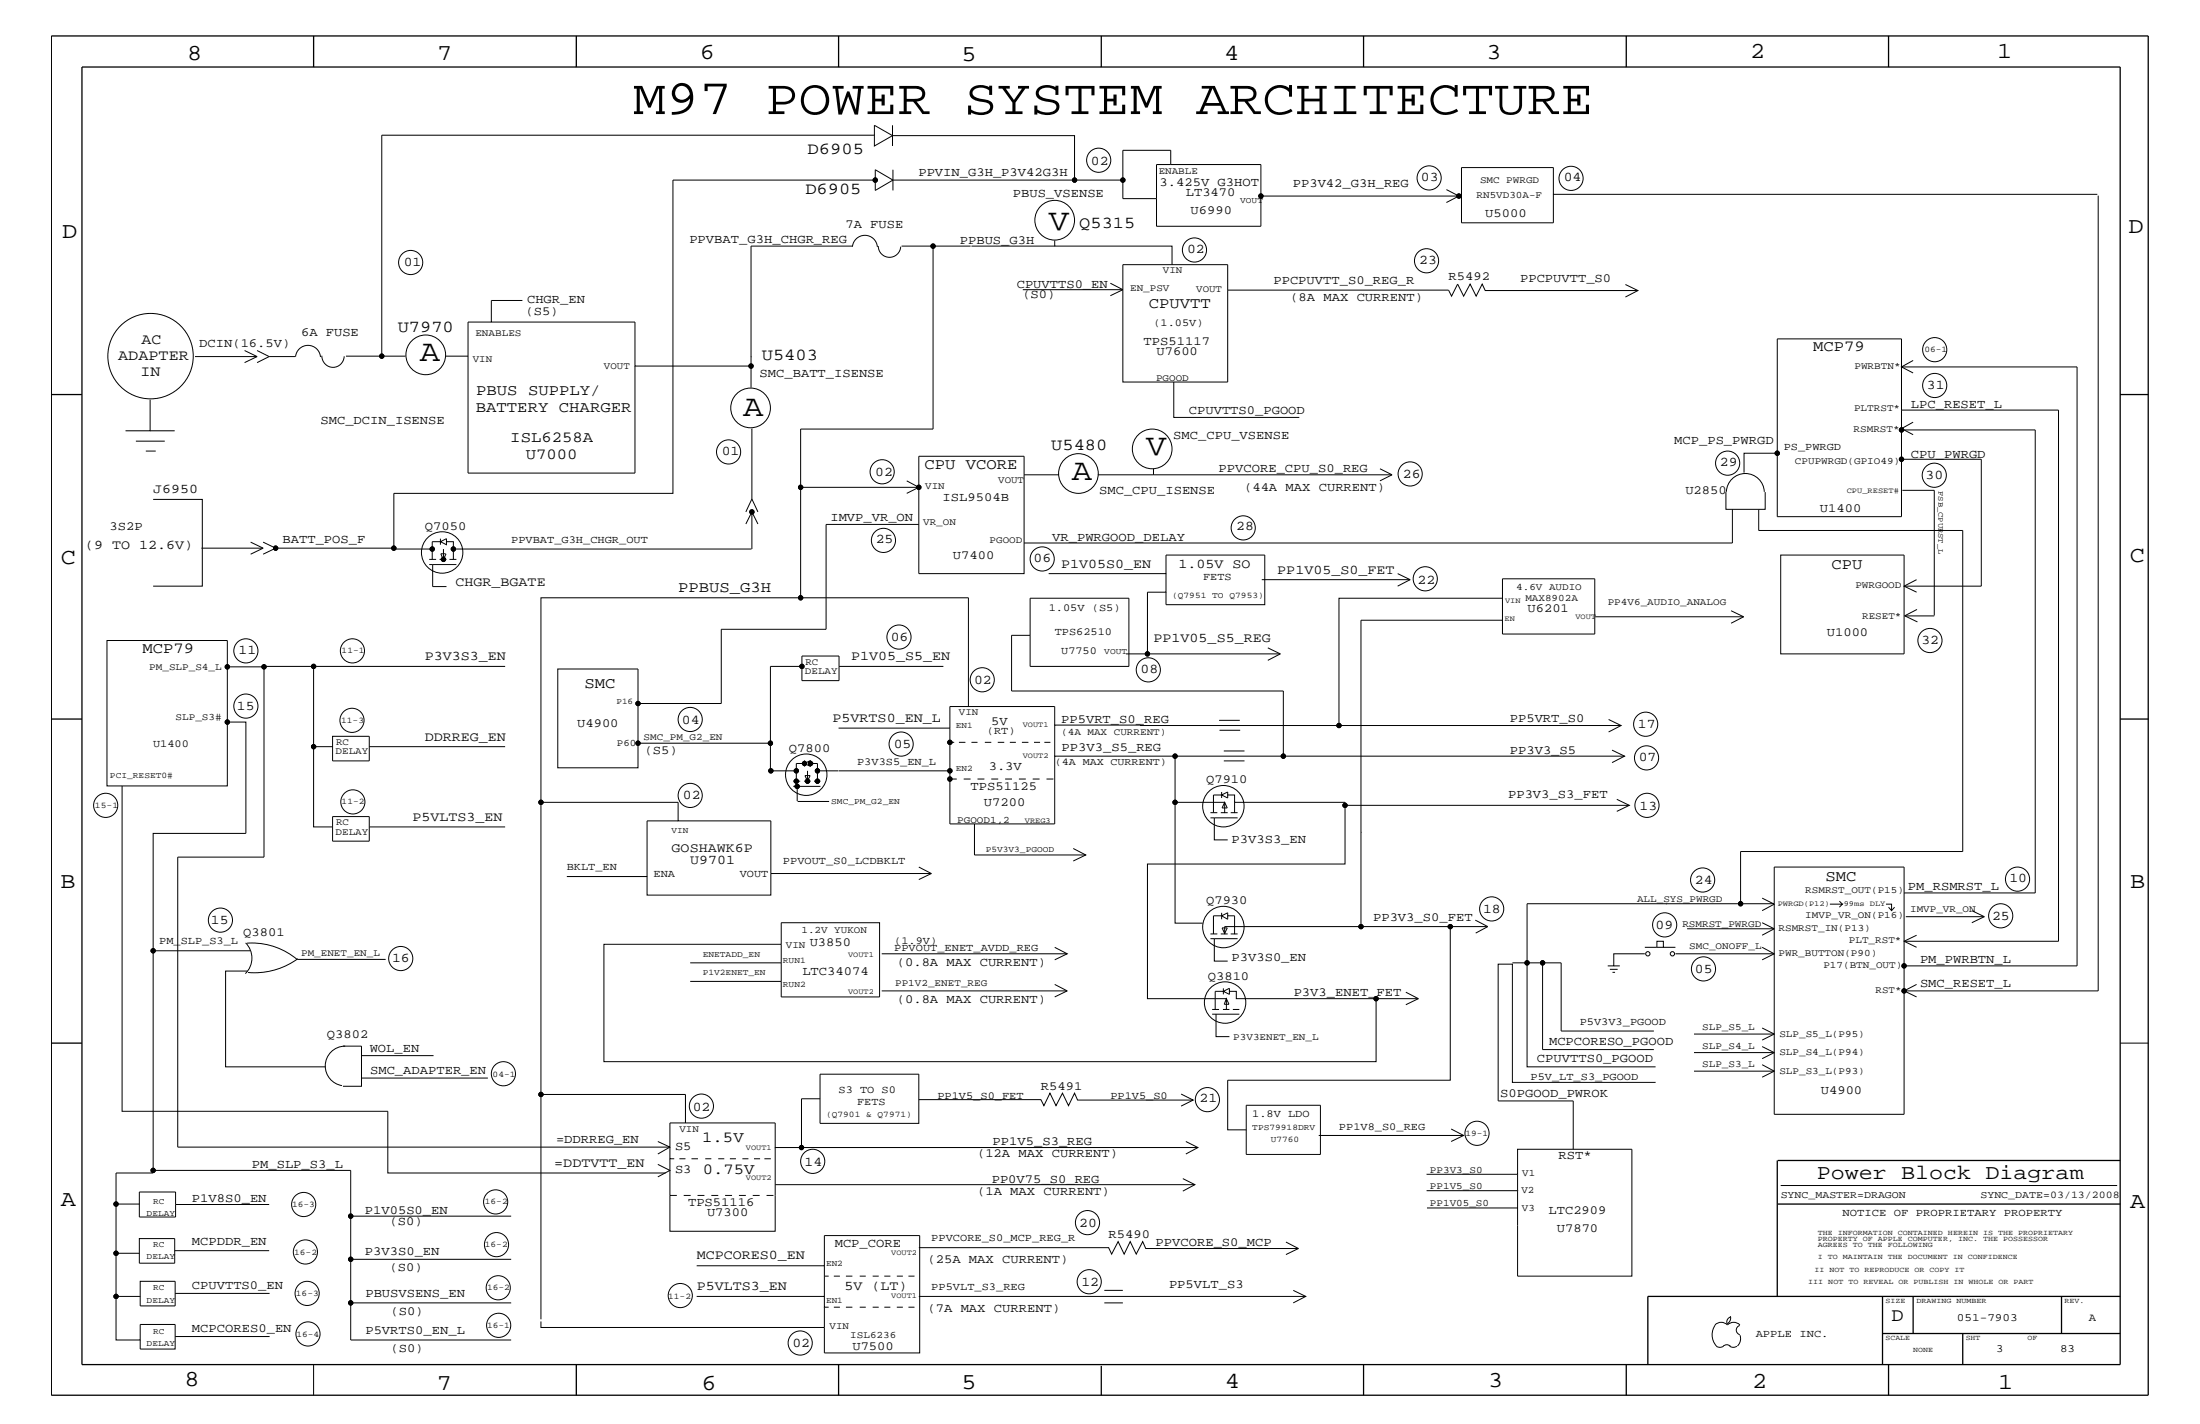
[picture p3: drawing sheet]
<svg xmlns="http://www.w3.org/2000/svg" width="432mm" height="279mm" viewBox="0 0 432 279" stroke-linecap="round" stroke-linejoin="round" font-family="sans-serif">
<g fill="none" stroke="#000" stroke-width=".25">
<path d="M10.1 7.1h411.5v266.7h-411.5zM16.1 13.2h400v254.5h-400zM61.6 7.1v6.1M113.1 7.1v6.1M164.6 7.1v6.1M216.2 7.1v6.1M267.6 7.1v6.1M319.2 7.1v6.1M370.7 7.1v6.1M10.1 77.4h6M416.1 77.4h5.5M10.1 141.1h6"/>
<path d="M416.1 141.1h5.5M10.1 204.7h6M348.8 236.2h67.3M348.8 227.7v26.7M348.9 227.7h67.2M369.5 254.4v13.3M375.5 254.4v7.2M404.6 254.4v7.2M416.1 254.4h-92.7v13.3M113.1 267.7v6.1M164.6 267.7v6.1M216.2 268v5.8"/>
<path d="M267.6 267.7v6.1M319.2 267.7v6.1M369.5 261.6h46.6M370.7 267.7v6.1M385.2 261.6v6.1"/>
</g>
<g fill="none" stroke="#000" stroke-width=".2">
<path d="M171.6 26.5h-96.7v43.4h4.7M171.8 35.3h-39.7v61.5h-54.8v10.8h-23.2l-2.5-1.2M171.8 33.3l3.5 2-3.5 2.1zM175.2 26.6h35.7v8.7l.1-.1M175.2 24.6v2l-3.6 2v-4l3.6 2M175.2 26.6v2M175.3 35.3h45.1M175.3 33.3v4.1M229.8 32.3v-2.8h-9.4v9.5h6.6M247.5 38.5v5.9h-20.5v-12.1h20.5v6.2h38.8l-2.4 1.2M283.9 37.2l2.4 1.2M286.9 32.9h18v10.8h-18z"/>
<path d="M304.8 38.1h106.8M411.8 38.4v156h-38.1M102.5 59h-6.1v4.2h28.2v8.6h22.8v4.3M167.3 48.3h-19.9v23.5M167.3 48.4a2.46 2.46 0 0 1 2.5-2.2 2.46 2.46 0 0 1 2.4 2.3M172.4 48.3a2.2 2.2 0 0 0 2.1 2.2 2.2 2.2 0 0 0 2.3-2.1M177 48.3h13.5M183.1 48.3v35.9h-26v11.4M190.7 48.3h16.3M200.7 56.8h19.7M207 47.2v1.1h23v3.6M217.9 55.6l2.5 1.2"/>
<path d="M220.4 51.9h20.6v23.1h-20.6zM220.4 56.8l-2.5 1.2M241 56.9h43.3l.6 1.2 1.2-2.4 1.2 2.4 1.2-2.4 1.2 2.4 1.2-2.4 .6 1.3h30M319 55.8l2.5 1.2-2.5 1.3M29.5 78.4v6.1h-4.9M38.3 70h12.2M48 68.8l2.5 1.2M50.5 68.8l2.3 1.2-2.3 1.1M50.5 70l-2.5 1.1M52.7 70h5.2M58 70a2.46 2.46 0 0 1 2.5-2.2 2.46 2.46 0 0 1 2.4 2.2M63.2 69.8a2.2 2.2 0 0 0 2.1 2.3 2.2 2.2 0 0 0 2.3-2.2"/>
<path d="M67.9 69.9h7M87.5 69.9h4.4M96.4 63.2h-4.5v29.6h32.7v-21M147.5 70h-.1M230.4 75v6.9h24.6M373.2 72v29.4h-24.4v-12.5M375.5 70.7l-2.3 1.3 2.3 1.2M26.7 86.6h5.6M28.6 88.5h2M29.5 84.5h4.8M30.1 98h9.6v17h-9.6M147.5 84.2l.1 13.7"/>
<path d="M147.6 97.9l-1.2 2.5M147.6 97.9l1.2 2.5M178 94.3l2.3 1.3M180.3 89.5h20.7v23.1h-20.7zM180.3 95.6h-23.2v21.7h33v21.3M180.3 95.6l-2.3 1.2M201 93.2h6.9M215.5 93.2h57.7M226.4 92v1.2M270.8 92l2.4 1.2M273.2 93.2l-2.4 1.1M338.8 96.5v3.4h6.4"/>
<path d="M338.8 96.5a3.7 3.7 0 0 1 3.8-3.6 3.7 3.7 0 0 1 3.7 3.6M340 99.9v6.6h-139M342.3 92.7v-3.8h6.5v-22.4h24.4v5.5h34.5v117.5h-34M345.2 99.9v4.2h40v63h-43.6v10.2M346.5 96.5v3.4h-1.3M373.2 80.5h30.8v104.2h-30.3v4.8M373.2 90.1h15.7v24.9h-15.2M373.2 84.4h26.3v90.8h-25.8M373.4 96.2h6.2v24.6M375.5 82.8l-2.3 1.3 2.3 1.2M39.5 107.6h12.1M49.2 106.4l2.4 1.2"/>
<path d="M51.6 107.6l-2.4 1.1M53.9 107.6h.2l-2.5 1.1M77.3 107.6v.1h7.5M84.2 109.8h1.4M84.2 110.8h5.4M84.9 110.8v4.3h2.7M86.3 109.8h1.3M86.4 105.7v1.2M86.4 106.3h-1.6v3.5M87 107.7v2.1l.5-1.1M87.5 108.7h-1l.5 1.1M87.6 106.3v.6l-1.2-.6 1.2-.6v.6h1.4v1.4"/>
<path d="M89 107.7v2.1h-.8M89 109.8h.6M89 107.7h58.5M147.6 100.4v7.3M147.6 100.4l1.2 2.4M147.6 100.4l-1.2 2.4M157.1 117.3h-50.9v40.1h26.9v3.7h18.2v10.3M180.3 102.9h-18.2v20.6h-20.5v14.5h-16.4M202.2 117.4h19.4v13.4h-19.4zM205.8 112.6h23.1v-3.7h19.3v9.7h-19.3v-2.4M228.9 112.6v3.6h-3.7v12.1h26.1M247.7 113.7h29.1"/>
<path d="M274.3 112.6l2.5 1.1M276.8 113.7l-2.5 1.3M294.9 117.4h-32.1v25M339.8 119.8l2.4 1.2M349.5 108.9h24.2v19.4h-24.2zM376.2 113.7l-2.5 1.3 2.5 1.2M376.3 119.6l-2.5 1.2h5.8M44.6 130.8v-5.1h-23.6v28.5h3M44.6 130.8v23.4h-20.6M44.6 130.8h7.2M61.6 130.8h-9.8v37.4h-16.9v56.9h96.5M99.1 130.8h-37.5v15.7"/>
<path d="M157.4 130.8h-6.2v20.4h5.1M157.4 128.7h7.3v4.8h-7.3zM164.7 130.8h20.5M202.2 124.7h-3.7v10.9h53.4v12.8M221 128.3h4.2M248.8 127.1l2.5 1.2M251.3 128.3l-2.5 1.3M294.9 121.7v-8.1h18.1v10.8h-18.1v-2.7h-27.8v41.7M313.1 121h29.1M342.2 121l-2.4 1.3M373.9 120.8l2.4 1.2M24 154.2v63.8h52.1v12.2h54.5"/>
<path d="M44.6 141.7h3.7v21.8h-18.2v23M65.3 144.5h7.2v4.8h-7.2zM65.3 146.5h-3.7v15.7h3.7M72.5 146.5h26.6M106.2 157.4v57.3M125.2 145.8v-14.5h-15.7v19.4h15.7v-4.9h26M151.3 151.2v.1M155.7 154.3h.8v2.9M155.7 153.3h1.4M156.5 154.3h4.5M156.5 157.3h6.2M157.9 149.2v.6l1.2-.6v.6h1.3v1.4h4.1"/>
<path d="M157.9 149.8l1.2 .6v-.6M157.9 149.8v.6M157.9 149.8h-1.6v3.5M158 152.2h1l-.5 1.1zM158.5 151.2v2.1h-.7M158.5 153.3h.6M159.8 153.3h1.2M160.4 151.2v2.1M164.6 142.9h21.8M186.4 145.7v5.5h-21.8M186.4 145.7h.9M188.2 145.7h1.3"/>
<path d="M190.7 145.7h1.2M193.3 145.7h1.3M195.8 145.7h1.3M198.2 145.7h1.2M200.6 145.7h1.2M202.9 145.7h1.2M205 145.7h1.2M207 142.3v-3.7h-20.6v7.1M230.6 148.4h-23.6v13.3h-20.6v-10.5M230.6 148.4h88.3M230.6 148.4v9M230.7 148.3l-.1 .1"/>
<path d="M237.6 159.5h1.3M239.3 141.3h4M239.4 143.3h4M239.6 159.5h.8v-2.1h-9.8v23.7h5.5M239.8 155.4v1.2M239.8 156h-1.6v3.5M240.2 149.3h4.1M240.2 147.3h4.1M240.4 157.4l.5 1.1h-1zM240.4 159.5h.6M241 156v.6l-1.2-.6 1.2-.6v.6h1.3v1.4h21.7v.6M242.3 157.4v2.1h-.7"/>
<path d="M242.3 159.5h.6M262.8 142.4l-55.8-.1v6.1M262.8 142.4h55.4M264 158v11.5h-38.8v26.4h15.5v2.2h-.7M264 158h55.8M315.7 141.2l2.5 1.2-2.5 1.2M316.4 147.2l2.5 1.2-2.5 1.2M317.3 156.8l2.5 1.2-2.5 1.2M65.3 160.2h7.2v4.8h-7.2zM72.5 162.2h26.6M133.1 161.1h-6.1v10.9h-15.7M151.3 171.4v4.2h-24.3v-3.6"/>
<path d="M151.3 171.4h31.5M180.3 170.1l2.5 1.3M182.8 171.4l-2.5 1.2M191.3 161.7v6.1h21.8M210.7 166.5l2.4 1.3-2.4 1.1M237.6 160.5h5.3M238.3 160.5v4.3h2.7M239.8 179.1v1.3M239.8 179.7h-1.6v3.5M241 179.7v.7l-1.2-.7 1.2-.6v.6h1.3v3.5h-.7M267.1 163.4v18.4h24.7M267.2 163.3l-.1 .1"/>
<path d="M327.1 177.3l-.1 .1M345.9 176.2l2.3 1.1M345.9 178.7l2.3-1.3v4.8M348.2 177.3h-48.5v11.6M359.2 177.4h2.4l-.6 .6M361 176.8l.6 .6M370.2 177.4h1.1v1.3M370.7 178l.6 .7 .6-.7M373.7 175.2v9.5l2.5 1.2M373.7 175.2v-5.1h-25.5v7.2M374.1 179.9h15.4M387 178.7l2.5 1.2"/>
<path d="M389.5 179.9l-2.5 1.1M48.2 185a4.2 4.2 0 0 1 0 6M48.5 185.1a13.8 13.8 0 0 1 9.8 3.2M48.5 190.5h-4.2v18.8h19.6M49.1 186.5h-19v43.1M58.3 188.2h17.4M58.5 188.1a14.5 14.5 0 0 1-9.8 2.7M135.5 188.9h17.8M135.5 192.6h17.8M153.3 181h19.3v14.6h-19.3zM153.3 185.3h-34.8v23h151.6v-12.4M173.1 194.4h36.4"/>
<path d="M173.1 187.1h36.4M207 185.9l2.5 1.2-2.5 1.2M207 193.2l2.5 1.2M209.5 194.4l-2.5 1.2M237.6 183.2h1.3M237.6 184.2h5.3M237.9 198.1h1.4M237.9 199h5.3M238.3 184.2v4.4h2.7M238.7 199v4.4h2.6M239.9 182.1h1l-.5 1.1zM240.1 193.9v1.2"/>
<path d="M240.1 194.5h-1.6v3.6M240.4 183.2h.6M240.7 195.9l.5 1.1h-.9zM240.7 198.1h.6M241.3 194.5v.6l-1.2-.6 1.2-.6v.6h1.4v1.4h35.7M242 198.1h1.2M242.3 183.2h.6M267.1 181.8h-26.7v1.4h-.8M275.9 194.7l2.5 1.2M278.4 195.9l-2.5 1.2M284.6 181.8v30.1h-43.6v9.8h3.6M289.6 180.5l2.4 1.3-2.4 1.3"/>
<path d="M296.8 188.9h9.6v13.4h18.2M299.7 189.2v20.1h25.3M302.8 188.9v17h21.8M316 190.2h1.5M316.5 190.8h.5M316.7 189.5h1.2M322.8 187.1h-6.1v2.4h-1.1M322.8 185.9h3.7M325.2 185.9v-1.2h1.3v1.2h2.3M328.8 187.1h19.4M331.1 182.2h17.1M345.9 185.9l2.3 1.2"/>
<path d="M345.9 181l2.3 1.2M348.2 187.1v15.8h-15.7M348.2 182.2v4.9l-2.3 1.2M348.2 182.2l-2.3 1.3M373.7 189.5v29.1h-25.5v-8.4M373.7 194.4l2.5 1.2M376.2 193.2l-2.5 1.2M376.2 183.5l-2.5 1.2M67.3 205.3h3.7v7.8h-3.7M67.7 205.3a3.9 3.9 0 0 0-3.8 3.5 3.9 3.9 0 0 0 3.2 4.2M71 211.5h24.8M71 207.1h14.1"/>
<path d="M161 210.8h19.3v9.6h-19.3zM161 215.6h-3.7v9.6M180.3 215.8h24l.6 1.1 1.2-2.4 1.2 2.4 1.2-2.4 1.2 2.4 1.2-2.4 .6 1.3h22.7M231.8 214.7l2.4 1.1-2.4 1.2M244.6 216.9h14.6v9.6h-14.6zM325 212.4h-28.2v-23.2h-2.8v26.8h14.8v9.5M332.5 206.5h15.7M345.9 208.9l2.3 1.3M345.9 205.3l2.3 1.2M345.9 201.7l2.3 1.2M348.2 206.5v3.7h-15.7M348.2 202.9v3.6l-2.3 1.2"/>
<path d="M348.2 210.2l-2.3 1.2M348.2 202.9l-2.3 1.2M416.1 204.7h5.5M22.8 236.2v9.7h4.5M27.3 233.9h7.2v4.9h-7.2zM30.1 229.6v.6h-7.3v6h4.5M30.1 229.6h38.7v33.3h31.5M34.5 236.3h18.3M68.8 238.6h31.5M129.1 226.4l2.4-1.3v2.3h.8M129.1 224l2.4 1.1v-4.8h20.6v4.9h5.2M129.1 228.5l2.4 1.1-2.4 1.3"/>
<path d="M133.4 227.4h1.1M134.5 220.3v-5.6h-28.3v44.2M135.7 227.4h1.3M138.4 227.4h1.2M141 227.4h1.2M143.3 227.4h1.1M145.7 227.4h1.2M148 227.4h1.2M150 227.4h1.3M152.1 225.2v16.4h-20.6v-14.2M152.1 232.4h82.4M157.3 225.2h77.8"/>
<path d="M232.2 231.3l2.3 1.1-2.3 1.3M232.7 224l2.4 1.2-2.4 1.2M258.8 222.8h28.5M280 230.4h17.9v-4.9h22.4v24.9h-22.4v-20M280.1 237h17.8M284.8 221.5l2.5 1.3-2.5 1.2M297.9 233.5l-17.9 .1M349.5 232.6h66M22.8 245.9v8.5h4.7M22.8 254.4v8.5h4.7v-3h6.9v4.8h-6.9v-1.8M27.3 243h7v4.8h-7zM27.5 251.4h6.9v4.8h-6.9z"/>
<path d="M34.3 245.4h18.5M34.4 253.8h18.5M68.8 255.6h31.5M68.8 247.1h31.5M106.2 259.3v1.2h55.6M136.7 248.4h25.1v-6h18.7v23.1h-18.7v-9M161.8 254.4v2.1h.8M161.8 250.4v4h-25.1M161.8 248.4v2M161.8 250.4h.8M163.7 250.4h1.1M163.7 256.5h1.1"/>
<path d="M166 250.4h1.3M166 256.5h1.3M168.7 250.4h1.2M168.7 256.5h1.2M171.3 250.4h1.2M171.3 256.5h1.2M173.6 250.4h1.2M173.6 256.5h1.2M176 250.4h1.2M176 256.5h1.2M178.3 250.4h1.2M178.3 256.5h1.2"/>
<path d="M180.3 244.8h37.3l.6 1.3 1.3-2.5 1.1 2.5 1.2-2.5 1.2 2.5 1.3-2.5 .6 1.4h29.9M180.3 254.4h76M216.7 255.6h3.7M216.7 253.2h3.7M252.4 243.7l2.4 1.3M253.8 253.2l2.5 1.2-2.5 1.2M254.8 245l-2.4 1.2M336.6 260a1.69 1.69 0 0 1 2.4 0 1.72 1.72 0 0 1 2.5 0M339.6 258.3l.1 .3a1.27 1.27 0 0 1-.7 1.1M339.6 258.4a.99 .99 0 0 0-.6 1.4M34.4 262.2h18.5M61.6 267.7v6.1"/>
<path d="M336.6 260a3.3 3.3 0 0 0 .3 4.1M336.9 264.1l.7 .3 .7-.3M338.2 264.1l.7-.3 .7 .3M339.5 264.1l.7 .3 .7-.3M341.5 260.1a.93 .93 0 0 0-.7 .9 .93 .93 0 0 0 .7 .9M341.5 262l.1 .7a1.99 1.99 0 0 1-.6 1.4"/>
<circle cx="171.8" cy="35.3" r=".42"/>
<circle cx="210.9" cy="35.3" r=".42"/>
<circle cx="215.6" cy="31.4" r="2.37"/>
<circle cx="220.4" cy="35.3" r=".42"/>
<circle cx="247.5" cy="38.5" r=".42"/>
<circle cx="280.5" cy="34.9" r="2.37"/>
<circle cx="286.3" cy="38.5" r=".42"/>
<circle cx="308.4" cy="35" r="2.37"/>
<circle cx="80.6" cy="51.5" r="2.37"/>
<circle cx="183.1" cy="48.3" r=".42"/>
<circle cx="207" cy="43.2" r="3.9"/>
<circle cx="234.4" cy="49" r="2.37"/>
<circle cx="280" cy="51.2" r="2.37"/>
<circle cx="29.5" cy="69.9" r="8.4"/>
<circle cx="74.9" cy="69.9" r=".42"/>
<circle cx="83.6" cy="69.6" r="3.9"/>
<circle cx="147.4" cy="71.8" r=".42"/>
<circle cx="379.7" cy="75.6" r="2.37"/>
<circle cx="379.7" cy="68.6" r="2.37"/>
<circle cx="143" cy="88.7" r="2.37"/>
<circle cx="147.3" cy="80" r="3.9"/>
<circle cx="157.1" cy="95.6" r=".42"/>
<circle cx="173.1" cy="92.6" r="2.37"/>
<circle cx="180.3" cy="95.6" r=".42"/>
<circle cx="211.7" cy="92.9" r="3.9"/>
<circle cx="226.1" cy="88.1" r="3.9"/>
<circle cx="276.8" cy="93" r="2.37"/>
<circle cx="339.1" cy="90.9" r="2.37"/>
<circle cx="348.8" cy="88.9" r=".42"/>
<circle cx="373.2" cy="84.4" r=".42"/>
<circle cx="373.2" cy="90.1" r=".42"/>
<circle cx="379.6" cy="93.2" r="2.37"/>
<circle cx="54.1" cy="107.6" r=".42"/>
<circle cx="77.3" cy="107.6" r=".42"/>
<circle cx="84.8" cy="107.7" r=".42"/>
<circle cx="86.8" cy="108.4" r="4.1"/>
<circle cx="87" cy="109.8" r=".42"/>
<circle cx="89" cy="107.7" r=".42"/>
<circle cx="147.6" cy="100.4" r=".42"/>
<circle cx="157.1" cy="117.3" r=".42"/>
<circle cx="173.4" cy="106" r="2.37"/>
<circle cx="204.6" cy="109.7" r="2.37"/>
<circle cx="244" cy="103.6" r="2.37"/>
<circle cx="279.7" cy="113.6" r="2.37"/>
<circle cx="44.6" cy="130.8" r=".42"/>
<circle cx="48.3" cy="127.7" r="2.37"/>
<circle cx="48.3" cy="138.5" r="2.37"/>
<circle cx="51.8" cy="130.8" r=".42"/>
<circle cx="61.6" cy="130.8" r=".42"/>
<circle cx="69.2" cy="127.7" r="2.37"/>
<circle cx="125.2" cy="138" r=".42"/>
<circle cx="157.4" cy="130.8" r=".42"/>
<circle cx="176.4" cy="125" r="2.37"/>
<circle cx="192.8" cy="133.4" r="2.37"/>
<circle cx="225.2" cy="128.3" r=".42"/>
<circle cx="225.4" cy="131.4" r="2.37"/>
<circle cx="378.8" cy="125.7" r="2.37"/>
<circle cx="20.7" cy="158" r="2.37"/>
<circle cx="44.6" cy="141.7" r=".42"/>
<circle cx="61.6" cy="146.5" r=".42"/>
<circle cx="69.1" cy="141.3" r="2.37"/>
<circle cx="69.3" cy="157.3" r="2.37"/>
<circle cx="106.2" cy="157.4" r=".42"/>
<circle cx="125.2" cy="145.8" r=".42"/>
<circle cx="135.5" cy="141.2" r="2.37"/>
<circle cx="135.5" cy="156.1" r="2.37"/>
<circle cx="151.2" cy="145.8" r=".42"/>
<circle cx="151.3" cy="151.2" r=".42"/>
<circle cx="156.3" cy="153.3" r=".42"/>
<circle cx="156.3" cy="151.2" r=".42"/>
<circle cx="156.5" cy="154.3" r=".42"/>
<circle cx="157.9" cy="149.8" r=".42"/>
<circle cx="158.2" cy="152" r="4.1"/>
<circle cx="158.5" cy="153.3" r=".42"/>
<circle cx="159.1" cy="149.8" r=".42"/>
<circle cx="160.4" cy="151.2" r=".42"/>
<circle cx="160.4" cy="153.3" r=".42"/>
<circle cx="176.9" cy="146" r="2.37"/>
<circle cx="186.4" cy="151.2" r=".42"/>
<circle cx="186.4" cy="152.9" r=".42"/>
<circle cx="186.4" cy="145.7" r=".42"/>
<circle cx="230.6" cy="148.4" r=".42"/>
<circle cx="230.6" cy="157.4" r=".42"/>
<circle cx="240.1" cy="158.2" r="4.1"/>
<circle cx="251.9" cy="148.4" r=".42"/>
<circle cx="262.8" cy="142.4" r=".42"/>
<circle cx="264" cy="158" r=".42"/>
<circle cx="323" cy="142.1" r="2.37"/>
<circle cx="323.2" cy="148.7" r="2.37"/>
<circle cx="323.3" cy="158" r="2.37"/>
<circle cx="292.8" cy="178.3" r="2.37"/>
<circle cx="334.2" cy="172.7" r="2.37"/>
<circle cx="341.6" cy="177.3" r=".42"/>
<circle cx="392.7" cy="179.7" r="2.37"/>
<circle cx="396" cy="172.5" r="2.37"/>
<circle cx="30.1" cy="186.5" r=".42"/>
<circle cx="43.3" cy="180.5" r="2.37"/>
<circle cx="78.7" cy="188.1" r="2.37"/>
<circle cx="240.1" cy="181.9" r="4.1"/>
<circle cx="240.5" cy="196.7" r="4.1"/>
<circle cx="267.1" cy="181.8" r=".42"/>
<circle cx="270.1" cy="195.9" r=".42"/>
<circle cx="284.6" cy="181.8" r=".42"/>
<circle cx="299.7" cy="188.9" r=".42"/>
<circle cx="302.8" cy="188.9" r=".42"/>
<circle cx="323.4" cy="187.1" r=".42"/>
<circle cx="326.7" cy="181.5" r="2.37"/>
<circle cx="328.3" cy="187.1" r=".42"/>
<circle cx="334.3" cy="190.1" r="2.37"/>
<circle cx="373.7" cy="194.4" r=".42"/>
<circle cx="373.7" cy="189.5" r=".42"/>
<circle cx="98.8" cy="210.7" r="2.37"/>
<circle cx="106.2" cy="214.7" r=".42"/>
<circle cx="137.7" cy="217" r="2.37"/>
<circle cx="237" cy="215.8" r="2.37"/>
<circle cx="22.8" cy="236.2" r=".42"/>
<circle cx="30.1" cy="229.6" r=".42"/>
<circle cx="59.6" cy="236.3" r="2.37"/>
<circle cx="68.8" cy="238.6" r=".42"/>
<circle cx="97.3" cy="235.8" r="2.37"/>
<circle cx="157.3" cy="225.2" r=".42"/>
<circle cx="159.5" cy="227.9" r="2.37"/>
<circle cx="213.4" cy="239.9" r="2.37"/>
<circle cx="289.9" cy="222.4" r="2.37"/>
<circle cx="22.8" cy="245.9" r=".42"/>
<circle cx="22.8" cy="254.4" r=".42"/>
<circle cx="59.9" cy="245.6" r="2.37"/>
<circle cx="60.3" cy="253.8" r="2.37"/>
<circle cx="68.8" cy="247.1" r=".42"/>
<circle cx="68.8" cy="255.6" r=".42"/>
<circle cx="97.5" cy="244.2" r="2.37"/>
<circle cx="97.8" cy="252.7" r="2.37"/>
<circle cx="133.5" cy="254.2" r="2.37"/>
<circle cx="213.8" cy="251.5" r="2.37"/>
<circle cx="60.5" cy="261.7" r="2.37"/>
<circle cx="97.9" cy="260" r="2.37"/>
<circle cx="157.1" cy="263.5" r="2.37"/>
</g>
<path d="M186.4 152.9h20.6M131.5 234.6h20.6" fill="none" stroke="#000" stroke-width=".2" stroke-dasharray="1.4 1.4" stroke-linecap="butt"/>
<g fill="#000">
<circle cx="171.8" cy="35.3" r=".42"/>
<circle cx="210.9" cy="35.3" r=".42"/>
<circle cx="220.4" cy="35.3" r=".42"/>
<circle cx="247.5" cy="38.5" r=".42"/>
<circle cx="286.3" cy="38.5" r=".42"/>
<circle cx="183.1" cy="48.3" r=".42"/>
<circle cx="74.9" cy="69.9" r=".42"/>
<circle cx="147.4" cy="71.8" r=".42"/>
<circle cx="157.1" cy="95.6" r=".42"/>
<circle cx="180.3" cy="95.6" r=".42"/>
<circle cx="348.8" cy="88.9" r=".42"/>
<circle cx="373.2" cy="84.4" r=".42"/>
<circle cx="373.2" cy="90.1" r=".42"/>
<circle cx="54.1" cy="107.6" r=".42"/>
<circle cx="77.3" cy="107.6" r=".42"/>
<circle cx="84.8" cy="107.7" r=".42"/>
<circle cx="87" cy="109.8" r=".42"/>
<circle cx="89" cy="107.7" r=".42"/>
<circle cx="147.6" cy="100.4" r=".42"/>
<circle cx="157.1" cy="117.3" r=".42"/>
<circle cx="44.6" cy="130.8" r=".42"/>
<circle cx="51.8" cy="130.8" r=".42"/>
<circle cx="61.6" cy="130.8" r=".42"/>
<circle cx="125.2" cy="138" r=".42"/>
<circle cx="157.4" cy="130.8" r=".42"/>
<circle cx="225.2" cy="128.3" r=".42"/>
<circle cx="44.6" cy="141.7" r=".42"/>
<circle cx="61.6" cy="146.5" r=".42"/>
<circle cx="106.2" cy="157.4" r=".42"/>
<circle cx="125.2" cy="145.8" r=".42"/>
<circle cx="151.2" cy="145.8" r=".42"/>
<circle cx="151.3" cy="151.2" r=".42"/>
<circle cx="156.3" cy="153.3" r=".42"/>
<circle cx="156.3" cy="151.2" r=".42"/>
<circle cx="156.5" cy="154.3" r=".42"/>
<circle cx="157.9" cy="149.8" r=".42"/>
<circle cx="158.5" cy="153.3" r=".42"/>
<circle cx="159.1" cy="149.8" r=".42"/>
<circle cx="160.4" cy="151.2" r=".42"/>
<circle cx="160.4" cy="153.3" r=".42"/>
<circle cx="186.4" cy="151.2" r=".42"/>
<circle cx="186.4" cy="152.9" r=".42"/>
<circle cx="186.4" cy="145.7" r=".42"/>
<circle cx="230.6" cy="148.4" r=".42"/>
<circle cx="230.6" cy="157.4" r=".42"/>
<circle cx="251.9" cy="148.4" r=".42"/>
<circle cx="262.8" cy="142.4" r=".42"/>
<circle cx="264" cy="158" r=".42"/>
<circle cx="341.6" cy="177.3" r=".42"/>
<circle cx="30.1" cy="186.5" r=".42"/>
<circle cx="267.1" cy="181.8" r=".42"/>
<circle cx="270.1" cy="195.9" r=".42"/>
<circle cx="284.6" cy="181.8" r=".42"/>
<circle cx="299.7" cy="188.9" r=".42"/>
<circle cx="302.8" cy="188.9" r=".42"/>
<circle cx="373.7" cy="194.4" r=".42"/>
<circle cx="373.7" cy="189.5" r=".42"/>
<circle cx="106.2" cy="214.7" r=".42"/>
<circle cx="22.8" cy="236.2" r=".42"/>
<circle cx="30.1" cy="229.6" r=".42"/>
<circle cx="68.8" cy="238.6" r=".42"/>
<circle cx="157.3" cy="225.2" r=".42"/>
<circle cx="22.8" cy="245.9" r=".42"/>
<circle cx="22.8" cy="254.4" r=".42"/>
<circle cx="68.8" cy="247.1" r=".42"/>
<circle cx="68.8" cy="255.6" r=".42"/>
</g>
<text font-size="9.8" x="124.2" y="22.4">M97 POWER SYSTEM ARCHITECTURE</text>
<g font-size="6">
<text x="205.8" y="45.1">V</text>
<text x="82.4" y="70.9">A</text>
<text x="145.9" y="81.6">A</text>
<text x="225" y="89.3">V</text>
<text x="210.4" y="94.2">A</text>
</g>
<g font-size="4.5">
<text x="36.7" y="11.7">8</text>
<text x="85.8" y="11.7">7</text>
<text x="137.3" y="11.5">6</text>
<text x="240.3" y="11.7">4</text>
<text x="291.8" y="11.5">3</text>
<text x="343.5" y="11.5">2</text>
<text x="392" y="11.5">1</text>
<text x="188.7" y="12.1">5</text>
<text x="12.2" y="46.8">D</text>
<text x="417.7" y="45.7">D</text>
<text x="11.9" y="110.6">C</text>
<text x="418" y="110.3">C</text>
<text x="11.9" y="174.3">B</text>
<text x="418.1" y="174.2">B</text>
<text x="11.9" y="236.7">A</text>
<text x="418.1" y="237.1">A</text>
<text x="36.2" y="271.9">8</text>
<text x="85.8" y="272.7">7</text>
<text x="137.7" y="272.7">6</text>
<text x="188.7" y="272.5">5</text>
<text x="240.4" y="272.3">4</text>
<text x="292.1" y="272.2">3</text>
<text x="343.9" y="272.3">2</text>
<text x="392.2" y="272.6">1</text>
</g>
<text font-size="4.1" x="356.6" y="231.3">Power Block Diagram</text>
<text font-size="3.7" x="371.3" y="259.3">D</text>
<g font-size="3.3">
<text x="158.5" y="30.2">D6905</text>
<text x="158.1" y="38">D6905</text>
<text x="211.8" y="44.6">Q5315</text>
<text x="78.1" y="65.1">U7970</text>
<text x="149.5" y="70.7">U5403</text>
<text x="206.3" y="88.3">U5480</text>
</g>
<g font-size="3">
<text x="225.5" y="60.4">CPUVTT</text>
<text x="23.2" y="70.6">ADAPTER</text>
<text x="27.8" y="67.5">AC</text>
<text x="355.9" y="68.8">MCP79</text>
<text x="27.6" y="73.9">IN</text>
<text x="93.5" y="77.4">PBUS SUPPLY/</text>
<text x="93.4" y="80.9">BATTERY CHARGER</text>
<text x="100.2" y="86.6">ISL6258A</text>
<text x="103.2" y="90">U7000</text>
<text x="181.4" y="92">CPU VCORE</text>
<text x="359.5" y="111.6">CPU</text>
<text x="133.1" y="116.2">PPBUS_G3H</text>
<text x="27.9" y="128.1">MCP79</text>
<text x="114.7" y="135.1">SMC</text>
<text x="358.3" y="172.8">SMC</text>
<text x="137.8" y="224">1.5V</text>
<text x="137.9" y="230.4">0.75V</text>
</g>
<g font-size="2.6">
<text x="214.1" y="32.3">02</text>
<text x="278.9" y="35.6">03</text>
<text x="306.9" y="35.6">04</text>
<text x="79.2" y="52.3">01</text>
<text x="233" y="49.7">02</text>
<text x="278.6" y="51.8">23</text>
<text x="378.2" y="76.3">31</text>
<text x="141.6" y="89.4">01</text>
<text x="171.8" y="93.3">02</text>
<text x="275.3" y="93.8">26</text>
<text x="337.6" y="91.5">29</text>
<text x="378" y="94">30</text>
<text x="30.1" y="96.8">J6950</text>
<text x="16.7" y="107.7">(9 TO 12.6V)</text>
<text x="171.9" y="106.6">25</text>
<text x="242.7" y="104">28</text>
<text x="202.9" y="110.2">06</text>
<text x="208.3" y="111.4">P1V05S0_EN</text>
<text x="231.3" y="111.4">1.05V SO</text>
<text x="250.7" y="112.6">PP1V05_S0_FET</text>
<text x="89.4" y="115">CHGR_BGATE</text>
<text x="278.2" y="114.5">22</text>
<text x="174.8" y="125.7">06</text>
<text x="226.4" y="125.9">PP1V05_S5_REG</text>
<text x="46.8" y="128.4">11</text>
<text x="83.4" y="129.6">P3V3S3_EN</text>
<text x="167" y="129.6">P1V05_S5_EN</text>
<text x="377.1" y="126.4">32</text>
<text x="191.2" y="134.1">02</text>
<text x="223.9" y="132.1">08</text>
<text x="46.5" y="139.2">15</text>
<text x="133.9" y="142">04</text>
<text x="163.4" y="141.7">P5VRTS0_EN_L</text>
<text x="321.5" y="142.9">17</text>
<text x="83.4" y="145.3">DDRREG_EN</text>
<text x="175.4" y="146.8">05</text>
<text x="321.6" y="149.4">07</text>
<text x="80.9" y="161.1">P5VLTS3_EN</text>
<text x="134" y="156.8">02</text>
<text x="321.8" y="158.9">13</text>
<text x="131.8" y="167.1">GOSHAWK6P</text>
<text x="135.5" y="169.5">U9701</text>
<text x="332.7" y="173.5">24</text>
<text x="394.4" y="173">10</text>
<text x="291.1" y="179.1">18</text>
<text x="41.4" y="181.3">15</text>
<text x="325" y="182.2">09</text>
<text x="391" y="180.5">25</text>
<text x="77" y="188.8">16</text>
<text x="332.7" y="190.9">05</text>
<text x="136" y="218">02</text>
<text x="235.5" y="216.2">21</text>
<text x="108.8" y="229">=DDTVTT_EN</text>
<text x="157.9" y="228.7">14</text>
<text x="211.8" y="240.7">20</text>
<text x="136.7" y="247.1">MCPCORES0_EN</text>
<text x="136.7" y="253.2">P5VLTS3_EN</text>
<text x="165.8" y="253.2">5V (LT)</text>
<text x="212.3" y="252.3">12</text>
<text x="155.5" y="264.3">02</text>
</g>
<g font-size="2.5">
<text x="180.3" y="34.5">PPVIN_G3H_P3V42G3H</text>
<text x="198.8" y="38.7">PBUS_VSENSE</text>
<text x="227.6" y="36.4">3.425V G3HOT</text>
<text x="232.7" y="38.5">LT3470</text>
<text x="253.7" y="36.7">PP3V42_G3H_REG</text>
<text x="135.3" y="47.6">PPVBAT_G3H_CHGR_REG</text>
<text x="165.9" y="44.8">7A FUSE</text>
<text x="188.4" y="47.9">PPBUS_G3H</text>
<text x="233.7" y="42">U6990</text>
<text x="291.5" y="42.6">U5000</text>
<text x="103.5" y="59.4">CHGR_EN</text>
<text x="199.6" y="56.4">CPUVTTS0_EN</text>
<text x="200.7" y="58.5">(S0)</text>
<text x="249.9" y="55.7">PPCPUVTT_S0_REG_R</text>
<text x="253.2" y="59">(8A MAX CURRENT)</text>
<text x="284.3" y="55">R5492</text>
<text x="298.4" y="55.3">PPCPUVTT_S0</text>
<text x="59.1" y="66">6A FUSE</text>
<text x="103.1" y="61.8">(S5)</text>
<text x="39.1" y="68">DCIN(16.5V)</text>
<text x="224.5" y="67.7">TPS51117</text>
<text x="227" y="69.6">U7600</text>
<text x="149.1" y="74">SMC_BATT_ISENSE</text>
<text x="62.9" y="83.2">SMC_DCIN_ISENSE</text>
<text x="233.3" y="81.2">CPUVTTS0_PGOOD</text>
<text x="375.1" y="80">LPC_RESET_L</text>
<text x="230.3" y="86">SMC_CPU_VSENSE</text>
<text x="328.6" y="87.2">MCP_PS_PWRGD</text>
<text x="375.1" y="89.8">CPU_PWRGD</text>
<text x="239.2" y="92.7">PPVCORE_CPU_S0_REG</text>
<text x="185" y="98.3">ISL9504B</text>
<text x="215.7" y="96.9">SMC_CPU_ISENSE</text>
<text x="244.2" y="96.3">(44A MAX CURRENT)</text>
<text x="330.8" y="96.9">U2850</text>
<text x="357.2" y="100.4">U1400</text>
<text x="21.5" y="104.1">3S2P</text>
<text x="55.5" y="106.5">BATT_POS_F</text>
<text x="83.4" y="104">Q7050</text>
<text x="163" y="102.1">IMVP_VR_ON</text>
<text x="206.5" y="106.1">VR_PWRGOOD_DELAY</text>
<text x="187" y="109.7">U7400</text>
<text x="299.8" y="120.2">U6201</text>
<text x="358.6" y="124.8">U1000</text>
<text x="113.3" y="142.7">U4900</text>
<text x="194.6" y="142.3">5V</text>
<text x="208.3" y="141.8">PP5VRT_S0_REG</text>
<text x="296.3" y="141.7">PP5VRT_S0</text>
<text x="126.5" y="147.9">(S5)</text>
<text x="154.9" y="147.5">Q7800</text>
<text x="208.4" y="147.3">PP3V3_S5_REG</text>
<text x="296.3" y="147.9">PP3V3_S5</text>
<text x="190.5" y="155">TPS51125</text>
<text x="194.1" y="151.1">3.3V</text>
<text x="236.7" y="153.7">Q7910</text>
<text x="193.1" y="158.2">U7200</text>
<text x="296" y="156.7">PP3V3_S3_FET</text>
<text x="241.7" y="165.4">P3V3S3_EN</text>
<text x="236.7" y="177.4">Q7930</text>
<text x="374.5" y="174.6">PM_RSMRST_L</text>
<text x="47.8" y="183.7">Q3801</text>
<text x="158.9" y="185.5">U3850</text>
<text x="269.5" y="180.7">PP3V3_S0_FET</text>
<text x="157.5" y="191.4">LTC34074</text>
<text x="176" y="189.5">(0.8A MAX CURRENT)</text>
<text x="241.7" y="188.6">P3V3S0_EN</text>
<text x="376.9" y="188.9">PM_PWRBTN_L</text>
<text x="176" y="196.8">(0.8A MAX CURRENT)</text>
<text x="237.1" y="192.2">Q3810</text>
<text x="253.9" y="195.4">P3V3_ENET_FET</text>
<text x="376.9" y="193.7">SMC_RESET_L</text>
<text x="64.2" y="203.7">Q3802</text>
<text x="72.6" y="206.4">WOL_EN</text>
<text x="301.7" y="208.4">CPUVTTS0_PGOOD</text>
<text x="304" y="205">MCPCORESO_PGOOD</text>
<text x="72.6" y="210.8">SMC_ADAPTER_EN</text>
<text x="204.3" y="213.8">R5491</text>
<text x="294.5" y="215.3">S0PGOOD_PWROK</text>
<text x="357.4" y="214.7">U4900</text>
<text x="109.1" y="224.3">=DDRREG_EN</text>
<text x="132.5" y="225.7">S5</text>
<text x="191.8" y="227.1">(12A MAX CURRENT)</text>
<text x="194.8" y="224.7">PP1V5_S3_REG</text>
<text x="305.9" y="227.4">RST*</text>
<text x="49.4" y="229.2">PM_SLP_S3_L</text>
<text x="132.5" y="230.2">S3</text>
<text x="194.6" y="232.1">PP0V75_S0_REG</text>
<text x="37.7" y="235.8">P1V8S0_EN</text>
<text x="71.6" y="238.3">P1V05S0_EN</text>
<text x="135" y="236.7">TPS51116</text>
<text x="138.8" y="238.6">U7300</text>
<text x="191.8" y="234.4">(1A MAX CURRENT)</text>
<text x="304" y="238.2">LTC2909</text>
<text x="37.7" y="244.4">MCPDDR_EN</text>
<text x="76.5" y="240.3">(S0)</text>
<text x="163.8" y="244.7">MCP_CORE</text>
<text x="217.6" y="242.9">R5490</text>
<text x="226.8" y="244.5">PPVCORE_S0_MCP</text>
<text x="305.6" y="241.7">U7870</text>
<text x="71.6" y="246.2">P3V3S0_EN</text>
<text x="76.5" y="249.3">(S0)</text>
<text x="182" y="247.8">(25A MAX CURRENT)</text>
<text x="37.7" y="252.8">CPUVTTS0_EN</text>
<text x="71.7" y="254.5">PBUSVSENS_EN</text>
<text x="182" y="257.4">(7A MAX CURRENT)</text>
<text x="229.4" y="252.7">PP5VLT_S3</text>
<text x="37.7" y="261.3">MCPCORES0_EN</text>
<text x="71.7" y="261.8">P5VRTS0_EN_L</text>
<text x="76.6" y="258">(S0)</text>
<text x="76.6" y="265.3">(S0)</text>
<text x="167.3" y="264.9">U7500</text>
</g>
<g font-size="2.2">
<text x="384" y="259.3">051-7903</text>
<text x="410" y="259.3">A</text>
<text x="391.8" y="265.3">3</text>
<text x="404.3" y="265.3">83</text>
</g>
<g font-size="2.1">
<text x="226.4" y="64">(1.05V)</text>
<text x="350.1" y="88.3">PS_PWRGD</text>
<text x="100.3" y="106.5">PPVBAT_G3H_CHGR_OUT</text>
<text x="236.1" y="113.7">FETS</text>
<text x="205.8" y="119.8">1.05V (S5)</text>
<text x="207" y="124.7">TPS62510</text>
<text x="208.3" y="128.3">U7750</text>
<text x="30.1" y="146.5">U1400</text>
<text x="193.7" y="144">(RT)</text>
<text x="168.2" y="150.1">P3V3S5_EN_L</text>
<text x="111.3" y="170.7">BKLT_EN</text>
<text x="128.3" y="172">ENA</text>
<text x="145.2" y="172">VOUT</text>
<text x="153.7" y="169.5">PPVOUT_S0_LCDBKLT</text>
<text x="31.2" y="185.3">PM_SLP_S3_L</text>
<text x="175.5" y="185.3">(1.9V)</text>
<text x="175.5" y="186.5">PPVOUT_ENET_AVDD_REG</text>
<text x="310" y="201">P5V3V3_PGOOD</text>
<text x="164.6" y="214.4">S3 TO S0</text>
<text x="184" y="215.6">PP1V5_S0_FET</text>
<text x="217.9" y="215.6">PP1V5_S0</text>
<text x="300.4" y="211.9">P5V_LT_S3_PGOOD</text>
<text x="168.2" y="216.9">FETS</text>
<text x="245.8" y="219.2">1.8V LDO</text>
<text x="262.8" y="221.7">PP1V8_S0_REG</text>
<text x="361.6" y="238.6">NOTICE OF PROPRIETARY PROPERTY</text>
<text x="182.8" y="243.5">PPVCORE_S0_MCP_REG_R</text>
<text x="182.8" y="253.2">PP5VLT_S3_REG</text>
<text x="344.6" y="262.2">APPLE INC.</text>
</g>
<g font-size="2">
<text x="207" y="150.1">(4A MAX CURRENT)</text>
<text x="349.5" y="235">SYNC_MASTER=DRAGON</text>
<text x="388.7" y="235">SYNC_DATE=03/13/2008</text>
</g>
<g font-size="1.9">
<text x="227.4" y="34.2">ENABLE</text>
<text x="290.5" y="35.8">SMC PWRGD</text>
<text x="289.8" y="38.8">RN5VD30A-F</text>
<text x="228.3" y="53.6">VIN</text>
<text x="221.8" y="57.2">EN_PSV</text>
<text x="234.8" y="57.3">VOUT</text>
<text x="93.3" y="66">ENABLES</text>
<text x="92.8" y="71">VIN</text>
<text x="118.5" y="72.3">VOUT</text>
<text x="226.9" y="74.7">PGOOD</text>
<text x="364" y="72.3">PWRBTN*</text>
<text x="363.9" y="80.7">PLTRST*</text>
<text x="363.8" y="84.7">RSMRST*</text>
<text x="195.9" y="94.9">VOUT</text>
<text x="352.3" y="91.1">CPUPWRGD(GPIO49)</text>
<text x="181.6" y="96">VIN</text>
<text x="181.2" y="103.1">VR_ON</text>
<text x="194.2" y="106.5">PGOOD</text>
<text x="297.6" y="115.9">4.6V AUDIO</text>
<text x="299.4" y="117.9">MAX8902A</text>
<text x="315.6" y="118.7">PP4V6_AUDIO_ANALOG</text>
<text x="364.2" y="115.4">PWRGOOD</text>
<text x="365.5" y="121.4">RESET*</text>
<text x="29.3" y="131.4">PM_SLP_S4_L</text>
<text x="158.1" y="130.4">RC</text>
<text x="158" y="132.3">DELAY</text>
<text x="34.5" y="141.3">SLP_S3#</text>
<text x="188.2" y="140.3">VIN</text>
<text x="65.9" y="148">DELAY</text>
<text x="66" y="146.2">RC</text>
<text x="121.1" y="146.4">P60</text>
<text x="126.3" y="145.1">SMC_PM_G2_EN</text>
<text x="208.3" y="144.2">(4A MAX CURRENT)</text>
<text x="66" y="161.9">RC</text>
<text x="187.9" y="161.4">PGOOD1,2</text>
<text x="65.9" y="163.9">DELAY</text>
<text x="321.3" y="177">ALL_SYS_PWRGD</text>
<text x="354.3" y="175.1">RSMRST_OUT(P15)</text>
<text x="374.9" y="179">IMVP_VR_ON</text>
<text x="157.3" y="183.1">1.2V YUKON</text>
<text x="330.2" y="181.9">RSMRST_PWRGD</text>
<text x="349.1" y="182.7">RSMRST_IN(P13)</text>
<text x="354.3" y="180.2">IMVP_VR_ON(P16)</text>
<text x="362.9" y="185">PLT_RST*</text>
<text x="59.1" y="187.6">PM_ENET_EN_L</text>
<text x="154.3" y="186">VIN</text>
<text x="331.6" y="186.3">SMC_ONOFF_L</text>
<text x="349.1" y="187.5">PWR_BUTTON(P90)</text>
<text x="357.9" y="189.9">P17(BTN_OUT)</text>
<text x="175.7" y="193.4">PP1V2_ENET_REG</text>
<text x="368.1" y="194.8">RST*</text>
<text x="242.1" y="204">P3V3ENET_EN_L</text>
<text x="334.1" y="202.1">SLP_S5_L</text>
<text x="349.2" y="203.4">SLP_S5_L(P95)</text>
<text x="334.1" y="209.4">SLP_S3_L</text>
<text x="334.1" y="205.8">SLP_S4_L</text>
<text x="349.2" y="207">SLP_S4_L(P94)</text>
<text x="349.2" y="210.7">SLP_S3_L(P93)</text>
<text x="133.3" y="222">VIN</text>
<text x="280.7" y="230.2">PP3V3_S0</text>
<text x="280.7" y="233.4">PP1V5_S0</text>
<text x="298.8" y="230.7">V1</text>
<text x="280.7" y="236.6">PP1V05_S0</text>
<text x="298.6" y="234.1">V2</text>
<text x="298.7" y="237.5">V3</text>
<text x="162.8" y="260.7">VIN</text>
<text x="166.9" y="262.5">ISL6236</text>
</g>
<g font-size="1.7">
<text x="243.4" y="39.8">VOUT</text>
<text x="377.7" y="69">06-1</text>
<text x="230" y="117.4">(Q7951 TO Q7953)</text>
<text x="67.1" y="128.2">11-1</text>
<text x="216.7" y="128.3">VOUT</text>
<text x="67" y="141.8">11-3</text>
<text x="121" y="138">P16</text>
<text x="187.6" y="142.9">EN1</text>
<text x="21.6" y="152.6">PCI_RESET0#</text>
<text x="187.6" y="151.3">EN2</text>
<text x="18.6" y="158.4">15-1</text>
<text x="67.1" y="157.8">11-2</text>
<text x="163.2" y="157.8">SMC_PM_G2_EN</text>
<text x="131.8" y="163.5">VIN</text>
<text x="193.5" y="167.1">P5V3V3_PGOOD</text>
<text x="137.9" y="187.7">ENETADD_EN</text>
<text x="137.9" y="191.4">P1V2ENET_EN</text>
<text x="153.7" y="188.9">RUN1</text>
<text x="153.7" y="193.7">RUN2</text>
<text x="96.7" y="211.3">04-1</text>
<text x="162.1" y="219.2">(Q7901 &amp; Q7971)</text>
<text x="245.8" y="221.7">TPS79918DRV</text>
<text x="249.4" y="224.1">U7760</text>
<text x="287.6" y="223">19-1</text>
<text x="28.8" y="238.6">DELAY</text>
<text x="30.1" y="236.2">RC</text>
<text x="57.3" y="236.8">16-3</text>
<text x="95.2" y="236.2">16-2</text>
<text x="30.1" y="244.7">RC</text>
<text x="95.2" y="244.7">16-2</text>
<text x="28.8" y="247.1">DELAY</text>
<text x="57.7" y="246.3">16-2</text>
<text x="162.1" y="248.4">EN2</text>
<text x="28.8" y="255.6">DELAY</text>
<text x="30.1" y="253.2">RC</text>
<text x="58.1" y="254.3">16-3</text>
<text x="95.6" y="253.2">16-2</text>
<text x="131.1" y="254.8">11-2</text>
<text x="162.1" y="255.6">EN1</text>
<text x="30.1" y="261.6">RC</text>
<text x="58.2" y="262.3">16-4</text>
<text x="95.6" y="260.6">16-1</text>
<text x="28.8" y="264.1">DELAY</text>
</g>
<g font-size="1.5">
<text x="362.5" y="96.7">CPU_RESET#</text>
<text x="380.5" y="96.4" transform="rotate(90 380.5 96.4)">FSB_CPURST_L</text>
<text x="295.4" y="118.2">VIN</text>
<text x="295.3" y="121.9">EN</text>
<text x="309.2" y="121.5">VOUT</text>
<text x="200.7" y="142.6">VOUT1</text>
<text x="200.7" y="148.8">VOUT2</text>
<text x="201.2" y="161.4">VREG3</text>
<text x="348.9" y="177.7">PWRGD(P12)</text>
<text x="361.9" y="177.7">99ms DLY</text>
<text x="166.5" y="187.8">VOUT1</text>
<text x="166.5" y="195.1">VOUT2</text>
<text x="146.4" y="225.7">VOUT1</text>
<text x="146.4" y="231.6">VOUT2</text>
<text x="174.9" y="246.2">VOUT2</text>
<text x="174.9" y="254.6">VOUT1</text>
</g>
<g font-size="1.4">
<text x="356.8" y="242.3">THE INFORMATION CONTAINED HEREIN IS THE PROPRIETARY</text>
<text x="356.8" y="243.5">PROPERTY OF APPLE COMPUTER, INC. THE POSSESSOR</text>
<text x="356.8" y="244.7">AGREES TO THE FOLLOWING</text>
<text x="354.9" y="252">III NOT TO REVEAL OR PUBLISH IN WHOLE OR PART</text>
<text x="356.1" y="249.5">II NOT TO REPRODUCE OR COPY IT</text>
<text x="356.8" y="247.1">I TO MAINTAIN THE DOCUMENT IN CONFIDENCE</text>
<text x="370.1" y="255.6">SIZE</text>
<text x="376.2" y="255.6">DRAWING NUMBER</text>
<text x="405.2" y="255.6">REV.</text>
<text x="370.1" y="262.9">SCALE</text>
<text x="385.8" y="262.9">SHT</text>
<text x="397.9" y="262.9">OF</text>
<text x="375.5" y="265.3">NONE</text>
</g>
</svg>
